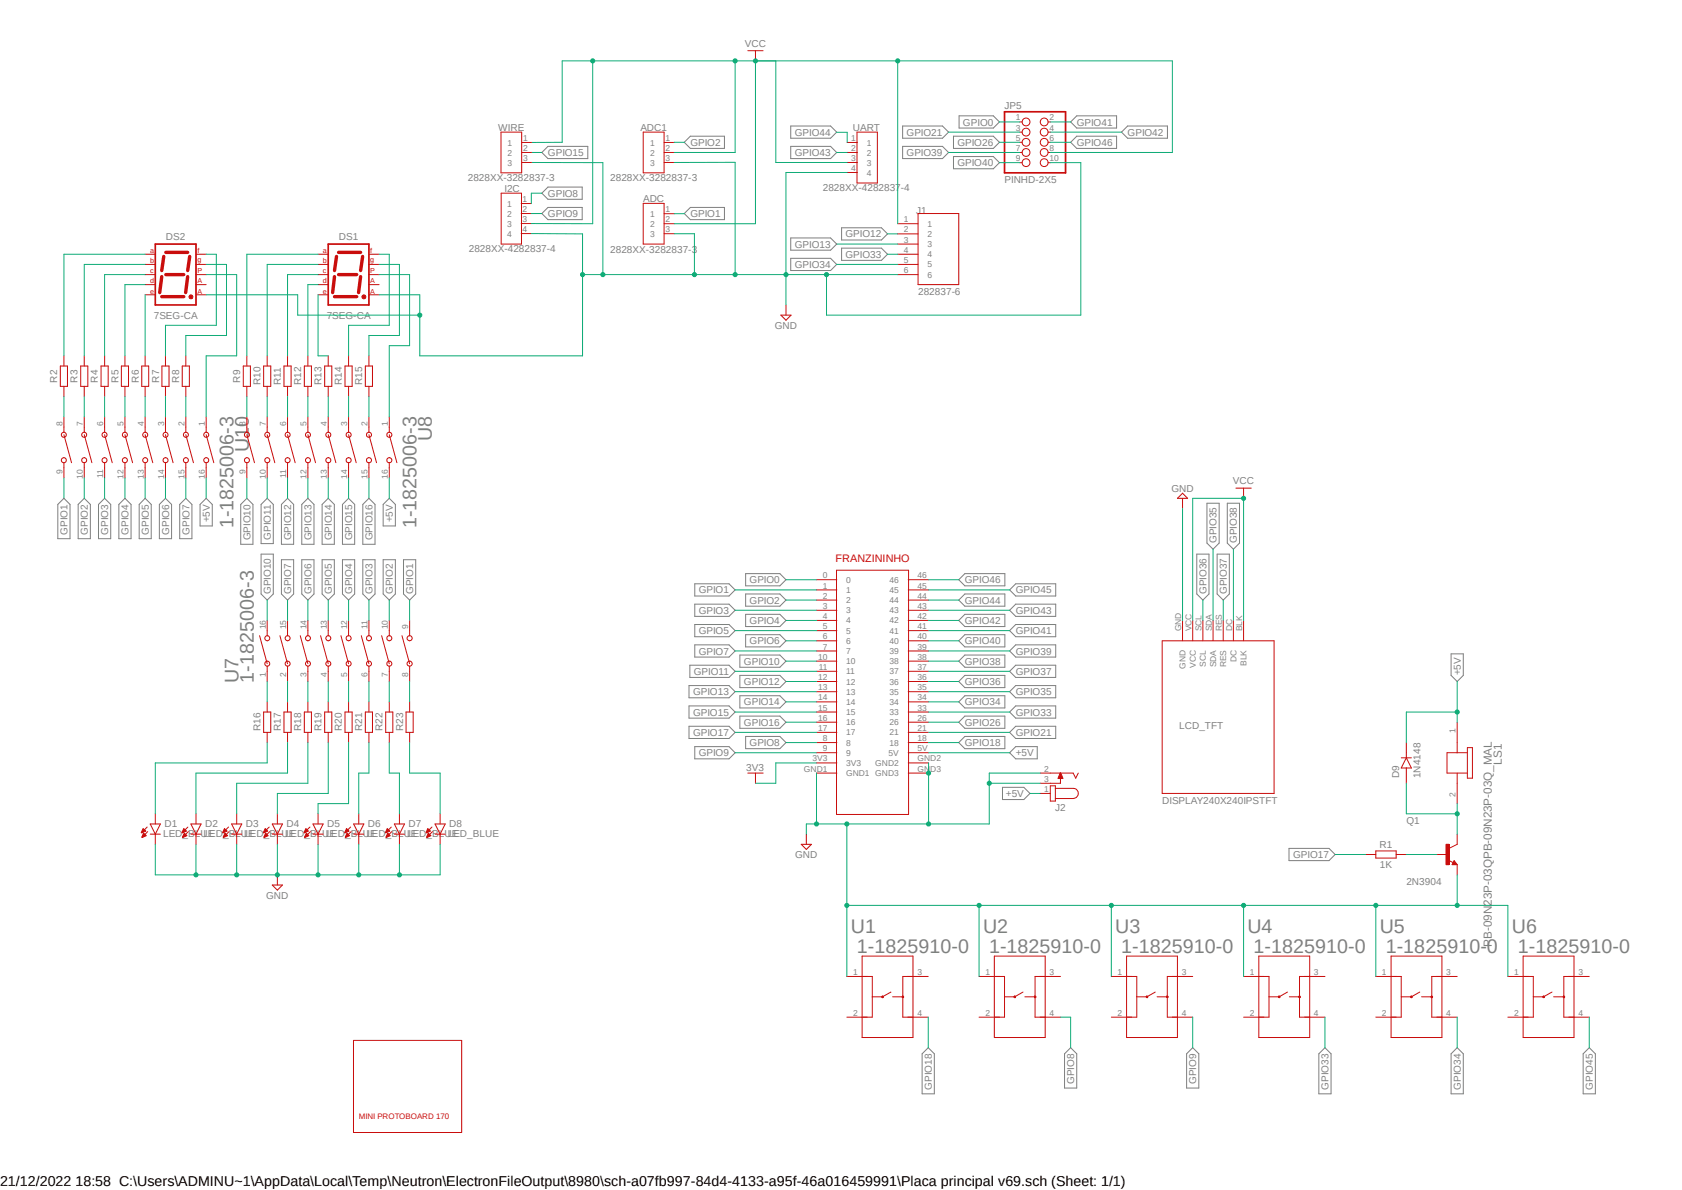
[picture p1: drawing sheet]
<svg xmlns="http://www.w3.org/2000/svg" width="420mm" height="297mm" viewBox="0 0 420 297" stroke-linecap="round" stroke-linejoin="round" font-family="sans-serif">
<path d="M11.7 9.2l396.7 273.6M408.4 9.2l-396.7 273.6" fill="none" stroke="#fff" stroke-width=".25"/>
<g fill="none" stroke="#808080" stroke-width=".25">
<path d="M135.3 38.1l1.5-1.6h10v3.1h-10zM170.9 35.5l1.5-1.5h8.5v3h-8.5zM197.4 31.5h10l1.5 1.5-1.5 1.5h-10zM197.4 36.5h10l1.5 1.6-1.5 1.5h-10zM225.4 31.5h9.9l1.6 1.5-1.6 1.5h-9.9zM225.4 36.5h9.9l1.6 1.6-1.6 1.5h-9.9zM238.1 34h9.9l1.6 1.5-1.6 1.5h-9.9zM238.1 39.1h9.9l1.6 1.5-1.6 1.5h-9.9zM239.5 28.9h8.5l1.6 1.5-1.6 1.6h-8.5zM268.9 34h9.9v3h-9.9l-1.6-1.5zM268.9 28.9h9.9v3.1h-9.9l-1.6-1.6zM280 33l1.6-1.5h9.9v3h-9.9z"/>
<path d="M135.3 48.2l1.5-1.5h8.6v3h-8.6zM136.8 51.8h8.6v3h-8.6l-1.5-1.5zM170.9 53.3l1.5-1.5h8.5v3h-8.5zM197.4 59.4h10l1.5 1.5-1.5 1.5h-10zM210.1 56.9h10l1.5 1.5-1.5 1.5h-10zM197.4 64.5h10l1.5 1.5-1.5 1.5h-10zM210.1 61.9h10l1.5 1.6-1.5 1.5h-10zM16 124.4l1.5 1.5v8.6h-3.1v-8.6zM21 124.4l1.6 1.5v8.6h-3.1v-8.6zM26.1 124.4l1.5 1.5v8.6h-3v-8.6zM31.2 124.4l1.5 1.5v8.6h-3v-8.6zM36.2 124.4l1.6 1.5v8.6h-3v-8.6z"/>
<path d="M41.3 124.4l1.5 1.5v8.6h-3v-8.6zM46.4 124.4l1.5 1.5v8.6h-3v-8.6zM51.5 124.4l1.5 1.5v5.4h-3v-5.4zM60.1 125.9l1.5-1.5 1.6 1.5v9.9h-3.1zM65.2 138.3h3v10l-1.5 1.5-1.5-1.5zM66.7 124.4l1.5 1.5v9.8h-3v-9.8zM70.3 139.7h3v8.6l-1.5 1.5-1.5-1.5zM71.8 124.4l1.5 1.5v9.9h-3v-9.9zM75.4 139.7h3v8.6l-1.5 1.5-1.5-1.5zM75.4 125.9l1.5-1.5 1.5 1.5v9.9h-3zM80.4 139.7h3.1v8.6l-1.5 1.5-1.6-1.5zM82 124.4l1.5 1.5v9.9h-3.1v-9.9z"/>
<path d="M85.5 139.7h3.1v8.6l-1.6 1.5-1.5-1.5zM87 124.4l1.6 1.5v9.9h-3.1v-9.9zM90.6 125.9l1.5-1.5 1.5 1.5v9.9h-3zM90.6 139.7h3v8.6l-1.5 1.5-1.5-1.5zM95.7 139.7h3v8.6l-1.5 1.5-1.5-1.5zM97.2 124.4l1.5 1.5v5.4h-3v-5.4zM100.8 139.7h3v8.6l-1.5 1.5-1.5-1.5zM298.8 138.3h3.1v10l-1.5 1.5-1.6-1.5zM301.4 125.6h3v10l-1.5 1.5-1.5-1.5zM303.9 138.3h3.1v10l-1.6 1.5-1.5-1.5zM306.5 125.6h3v10l-1.5 1.5-1.5-1.5zM173.5 155.9h8.5l1.6 1.5-1.6 1.5h-8.5z"/>
<path d="M173.5 145.7h8.5l1.6 1.5-1.6 1.6h-8.5zM173.5 150.8h8.5l1.6 1.5-1.6 1.5h-8.5zM186.2 158.4h8.5l1.6 1.5-1.6 1.6h-8.5zM186.2 148.3h8.5l1.6 1.5-1.6 1.5h-8.5zM186.2 143.2h8.5l1.6 1.5-1.6 1.5h-8.5zM186.2 153.3h8.5l1.6 1.6-1.6 1.5h-8.5zM239.4 144.7l1.5-1.5h10v3h-10zM239.4 149.8l1.5-1.5h10v3h-10zM239.4 154.9l1.5-1.6h10v3.1h-10zM239.4 159.9l1.5-1.5h10v3.1h-10zM252.1 157.4l1.5-1.5h10v3h-10zM252.1 147.2l1.5-1.5h10v3.1h-10z"/>
<path d="M252.1 152.3l1.5-1.5h10v3h-10zM172 171.1h10l1.6 1.5-1.6 1.6h-10zM172 176.2h10l1.6 1.5-1.6 1.5h-10zM172.3 166h9.7l1.6 1.6-1.6 1.5h-9.7zM173.5 161h8.5l1.6 1.5-1.6 1.5h-8.5zM184.7 168.6h10l1.6 1.5-1.6 1.5h-10zM184.7 163.5h10l1.6 1.5-1.6 1.5h-10zM184.7 173.7h10l1.6 1.5-1.6 1.5h-10zM184.7 178.7h10l1.6 1.6-1.6 1.5h-10zM239.4 170.1l1.5-1.5h10v3h-10zM239.4 165l1.5-1.5h10v3h-10zM239.4 175.2l1.5-1.5h10v3h-10z"/>
<path d="M240.9 178.7h10v3.1h-10l-1.5-1.5zM252.1 172.6l1.5-1.5h10v3.1h-10zM252.1 162.5l1.5-1.5h10v3h-10zM252.1 177.7l1.5-1.5h10v3h-10zM253.6 166h10v3.1h-10l-1.5-1.5zM362.3 163.2h3.1v5.4l-1.5 1.5-1.6-1.5zM172 181.3h10l1.6 1.5-1.6 1.5h-10zM173.5 186.4h8.5l1.6 1.5-1.6 1.5h-8.5zM186.2 183.8h8.5l1.6 1.5-1.6 1.6h-8.5zM239.4 185.3l1.5-1.5h10v3.1h-10zM250.3 196.5h5.4l1.5 1.5-1.5 1.6h-5.4zM252.1 187.9l1.5-1.5h5.4v3h-5.4z"/>
<path d="M253.6 181.3h10v3h-10l-1.5-1.5zM321.9 211.8h10l1.5 1.5-1.5 1.5h-10zM231.8 261.5l1.5 1.5v10h-3v-10zM267.3 261.5l1.6 1.5v8.6h-3.1v-8.6zM296.3 263l1.5-1.5 1.5 1.5v8.6h-3zM329.3 263l1.5-1.5 1.6 1.5v10h-3.1zM363.9 261.5l1.5 1.5v10h-3.1v-10zM396.8 261.5l1.6 1.5v10h-3.1v-10z"/>
</g>
<path d="M82 60.9h10.1v15.2h-10.1z" fill="none" stroke="#c90d0c" stroke-width=".42"/>
<path d="M83.5 74h5.6M83.5 69l-.4 4M84 64l-.5 3.5M84.5 63h5.5M84.5 68.5h4.6M90 69l-.5 4M90.6 64l-.6 3.5" fill="none" stroke="#c90d0c" stroke-width=".85"/>
<path d="M90.5 73.7l.3-.1 .4 .1 .2 .4-.2 .4-.4 .1-.3-.1-.2-.4z" fill-rule="evenodd" fill="#c90d0c"/>
<path d="M79.4 68.5h2.6M79.4 66h2.6M79.4 63.5h2.6M79.4 71h2.6M79.4 73.6h2.6M90.5 73.7l.3-.1 .4 .1 .2 .4-.2 .4-.4 .1-.3-.1-.2-.4zM92.1 68.5h2.6M92.1 66h2.6M92.1 63.5h2.6M92.1 71h2.6M92.1 73.6h2.6" fill="none" stroke="#c90d0c" stroke-width=".25"/>
<path d="M38.8 60.9h10.1v15.2h-10.1z" fill="none" stroke="#c90d0c" stroke-width=".42"/>
<path d="M40.4 74h5.5M40.4 69l-.5 4M40.9 64l-.5 3.5M41.4 63h5.5M41.4 68.5h4.5M46.9 69l-.5 4M47.4 64l-.5 3.5" fill="none" stroke="#c90d0c" stroke-width=".85"/>
<path d="M47.3 73.7l.4-.1 .3 .1 .2 .4-.2 .4-.3 .1-.4-.1-.1-.4z" fill-rule="evenodd" fill="#c90d0c"/>
<g fill="none" stroke="#c90d0c" stroke-width=".25">
<path d="M125.1 33h5.2v10.1h-5.2zM130.3 35.6h2.5M130.3 38.1h2.5M211.5 35.6h2.6M211.5 38.1h2.6M214 33h5.1v12.7h-5.1zM125.1 48.2h5.1v12.7h-5.1zM130.1 50.8h2.6M130.1 53.3h2.6M130.1 55.8h2.6M130.1 58.3h2.6M130.3 40.6h2.5"/>
<path d="M160.6 50.8h5.2v10.1h-5.2zM165.8 53.3h2.6M165.8 55.8h2.6M165.8 58.3h2.6M211.5 40.6h2.6M211.5 43.1h2.6M36.2 68.5h2.6M36.2 66h2.6M36.2 63.5h2.6M36.2 71h2.6M36.2 73.6h2.6M47.3 73.7l.4-.1 .3 .1 .2 .4-.2 .4-.3 .1-.4-.1-.1-.4z"/>
<path d="M48.9 68.5h2.6M48.9 66h2.6M48.9 63.5h2.6M48.9 71h2.6M48.9 73.6h2.6M290.2 159.9h27.9v38.1h-27.9zM295.3 154.9v5M297.8 154.9v5M300.4 154.9v5M302.9 154.9v5M305.4 154.9v5M308 154.9v5"/>
<path d="M310.5 154.9v5M36.7 206.4l-1.3 1.4M36.9 207.6l-1.4 1.4M37.5 205.7h2.5l-1.2 2.5zM37.5 208.2h2.5M38.8 203.1v2.6M38.8 208.2v2.5M215.3 238.6h12.7v20.4h-12.7zM248.3 238.6h12.7v20.4h-12.7zM281.3 238.6h12.7v20.4h-12.7zM314.3 238.6h12.7v20.4h-12.7zM347.3 238.6h12.7v20.4h-12.7z"/>
<path d="M380.3 238.6h12.7v20.4h-12.7zM211.5 243.7h6.3v10.2h-6.3M220.2 248.8l.3-.1v.2h-.2zM222.5 247.6l-2.2 1.2h-2.5M222.9 248.8h2.5M225.3 248.8l.3-.1v.2h-.3zM231.8 243.7h-6.4v10.2h6.4M244.5 243.7h6.3v10.2h-6.3M255.4 247.6l-2 1.2h-2.6M255.9 248.8h2.5M264.8 243.7h-6.4v10.2h6.4M277.5 243.7h6.3v10.2h-6.3"/>
<path d="M288.5 247.6l-2.1 1.2h-2.6M288.9 248.8h2.6M297.8 243.7h-6.3v10.2h6.3M310.5 243.7h6.4v10.2h-6.4M321.5 247.6l-2.1 1.2h-2.5M321.9 248.8h2.6M330.8 243.7h-6.3v10.2h6.3M343.5 243.7h6.4v10.2h-6.4M352.3 248.8l.2-.1 .1 .2-.2 .1zM354.5 247.6l-2.1 1.2h-2.5M355 248.8h2.5M357.3 248.8l.3-.1v.2l-.1 .1z"/>
<path d="M363.9 243.7h-6.4v10.2h6.4M376.5 243.7h6.4v10.2h-6.4M385.3 248.8l.2-.1 .1 .2-.2 .1zM387.5 247.6l-2.1 1.2h-2.5M387.9 248.8h2.6M390.4 248.8l.2-.1 .1 .2h-.3zM396.8 243.7h-6.3v10.2h6.3"/>
<circle cx="220.4" cy="248.8" r=".21"/>
<circle cx="225.5" cy="248.8" r=".21"/>
<circle cx="253.4" cy="248.8" r=".17"/>
<circle cx="253.4" cy="248.8" r=".22"/>
<circle cx="258.5" cy="248.8" r=".17"/>
<circle cx="258.5" cy="248.8" r=".22"/>
<circle cx="286.4" cy="248.8" r=".2"/>
<circle cx="286.4" cy="248.8" r=".17"/>
<circle cx="291.5" cy="248.8" r=".2"/>
<circle cx="291.5" cy="248.8" r=".17"/>
<circle cx="319.4" cy="248.8" r=".2"/>
<circle cx="319.4" cy="248.8" r=".17"/>
<circle cx="324.5" cy="248.8" r=".2"/>
<circle cx="324.5" cy="248.8" r=".17"/>
<circle cx="352.4" cy="248.8" r=".2"/>
<circle cx="357.5" cy="248.8" r=".2"/>
<circle cx="385.4" cy="248.8" r=".21"/>
<circle cx="390.5" cy="248.8" r=".21"/>
</g>
<path d="M35.7 206.8l.7 .6-1.1 .5z" fill-rule="evenodd" fill="#c90d0c"/>
<path d="M35.7 206.8l.7 .6-1.1 .5z" fill="none" stroke="#c90d0c" stroke-width=".25"/>
<path d="M35.9 207.9l.6 .7-1 .4z" fill-rule="evenodd" fill="#c90d0c"/>
<path d="M35.9 207.9l.6 .7-1 .4zM46.9 206.4l-1.4 1.4M47 207.6l-1.4 1.4M47.7 205.7h2.5l-1.3 2.5zM47.7 208.2h2.5M48.9 203.1v2.6M48.9 208.2v2.5" fill="none" stroke="#c90d0c" stroke-width=".25"/>
<path d="M45.9 206.8l.7 .6-1.1 .5z" fill-rule="evenodd" fill="#c90d0c"/>
<path d="M45.9 206.8l.7 .6-1.1 .5z" fill="none" stroke="#c90d0c" stroke-width=".25"/>
<path d="M46 207.9l.7 .7-1.1 .4z" fill-rule="evenodd" fill="#c90d0c"/>
<path d="M46 207.9l.7 .7-1.1 .4zM57.1 206.4l-1.4 1.4M57.2 207.6l-1.4 1.4M57.8 205.7h2.6l-1.3 2.5zM57.8 208.2h2.6M59.1 203.1v2.6M59.1 208.2v2.5" fill="none" stroke="#c90d0c" stroke-width=".25"/>
<path d="M56 206.8l.7 .6-1 .5z" fill-rule="evenodd" fill="#c90d0c"/>
<path d="M56 206.8l.7 .6-1 .5z" fill="none" stroke="#c90d0c" stroke-width=".25"/>
<path d="M56.2 207.9l.7 .7-1.1 .4z" fill-rule="evenodd" fill="#c90d0c"/>
<path d="M56.2 207.9l.7 .7-1.1 .4zM67.2 206.4l-1.4 1.4M67.4 207.6l-1.4 1.4M68 205.7h2.5l-1.2 2.5zM68 208.2h2.5M69.3 203.1v2.6M69.3 208.2v2.5" fill="none" stroke="#c90d0c" stroke-width=".25"/>
<path d="M66.2 206.8l.6 .6-1 .5z" fill-rule="evenodd" fill="#c90d0c"/>
<path d="M66.2 206.8l.6 .6-1 .5z" fill="none" stroke="#c90d0c" stroke-width=".25"/>
<path d="M66.3 207.9l.7 .7-1 .4z" fill-rule="evenodd" fill="#c90d0c"/>
<path d="M66.3 207.9l.7 .7-1 .4zM77.4 206.4l-1.4 1.4M77.5 207.6l-1.4 1.4M78.1 205.7h2.6l-1.3 2.5zM78.1 208.2h2.6M79.4 203.1v2.6M79.4 208.2v2.5" fill="none" stroke="#c90d0c" stroke-width=".25"/>
<path d="M76.4 206.8l.6 .6-1 .5z" fill-rule="evenodd" fill="#c90d0c"/>
<path d="M76.4 206.8l.6 .6-1 .5z" fill="none" stroke="#c90d0c" stroke-width=".25"/>
<path d="M76.5 207.9l.6 .7-1 .4z" fill-rule="evenodd" fill="#c90d0c"/>
<path d="M76.5 207.9l.6 .7-1 .4zM87.5 206.4l-1.4 1.4M87.7 207.6l-1.4 1.4M88.3 205.7h2.5l-1.2 2.5zM88.3 208.2h2.5M89.6 203.1v2.6M89.6 208.2v2.5" fill="none" stroke="#c90d0c" stroke-width=".25"/>
<path d="M86.5 206.8l.7 .6-1.1 .5z" fill-rule="evenodd" fill="#c90d0c"/>
<path d="M86.5 206.8l.7 .6-1.1 .5z" fill="none" stroke="#c90d0c" stroke-width=".25"/>
<path d="M86.7 207.9l.6 .7-1 .4z" fill-rule="evenodd" fill="#c90d0c"/>
<path d="M86.7 207.9l.6 .7-1 .4zM97.7 206.4l-1.4 1.4M97.8 207.6l-1.4 1.4M98.5 205.7h2.5l-1.3 2.5zM98.5 208.2h2.5M99.7 203.1v2.6M99.7 208.2v2.5" fill="none" stroke="#c90d0c" stroke-width=".25"/>
<path d="M96.7 206.8l.6 .6-1 .5z" fill-rule="evenodd" fill="#c90d0c"/>
<path d="M96.7 206.8l.6 .6-1 .5z" fill="none" stroke="#c90d0c" stroke-width=".25"/>
<path d="M96.8 207.9l.7 .7-1.1 .4z" fill-rule="evenodd" fill="#c90d0c"/>
<path d="M96.8 207.9l.7 .7-1.1 .4zM107.9 206.4l-1.4 1.4M108 207.6l-1.4 1.4M108.6 205.7h2.6l-1.3 2.5zM108.6 208.2h2.6M109.9 203.1v2.6M109.9 208.2v2.5" fill="none" stroke="#c90d0c" stroke-width=".25"/>
<path d="M106.8 206.8l.7 .6-1 .5z" fill-rule="evenodd" fill="#c90d0c"/>
<path d="M106.8 206.8l.7 .6-1 .5z" fill="none" stroke="#c90d0c" stroke-width=".25"/>
<path d="M106.9 207.9l.7 .7-1 .4z" fill-rule="evenodd" fill="#c90d0c"/>
<g fill="none" stroke="#c90d0c" stroke-width=".25">
<path d="M186.7 12.7h3.8M188.6 12.7v2.5M160.6 33h5.2v10.1h-5.2zM165.8 38.1h2.6M165.8 35.6h2.6M254.6 30.4h.6M254.6 33h.6M254.6 35.5h.6M254.6 38.1h.6M261.7 30.4h.6M261.7 33h.6M261.7 35.5h.6"/>
<path d="M261.7 38.1h.6M165.8 40.6h2.6M224.2 55.8h5M224.2 58.4h5M229.2 53.3h10.2v17.7h-10.2zM254.6 40.6h.6M261.7 40.6h.6M195 78.7h2.5l-1.2 1.2zM196.3 76.1v2.6M224.2 60.9h5M224.2 63.5h5M224.2 66h5"/>
<path d="M224.2 68.5h5M16 104.1v3.8M16 115.5v3.8M16 108.5l1.9 7M21 104.1v3.8M21 115.5v3.8M21 108.5l1.9 7M26.1 104.1v3.8M26.1 115.5v3.8M26.1 108.5l1.9 7M31.2 104.1v3.8M31.2 115.5v3.8"/>
<path d="M31.2 108.5l1.9 7M36.2 104.1v3.8M36.2 115.5v3.8M36.2 108.5l1.9 7M41.3 104.1v3.8M41.3 115.5v3.8M41.3 108.5l1.9 7M46.4 104.1v3.8M46.4 115.5v3.8M46.4 108.5l1.9 7M51.5 104.1v3.8M51.5 115.5v3.8"/>
<path d="M51.5 108.5l1.9 7M61.6 104.1v3.8M61.6 115.5v3.8M61.6 108.5l1.9 7M66.7 104.1v3.8M66.7 115.5v3.8M66.7 108.5l1.9 7M71.8 104.1v3.8M71.8 115.5v3.8M71.8 108.5l1.9 7M76.9 104.1v3.8M76.9 115.5v3.8"/>
<path d="M76.9 108.5l1.9 7M82 104.1v3.8M82 115.5v3.8M82 108.5l1.9 7M87 104.1v3.8M87 115.5v3.8M87 108.5l1.9 7M92.1 104.1v3.8M92.1 115.5v3.8M92.1 108.5l1.9 7M97.2 104.1v3.8M97.2 115.5v3.8"/>
<path d="M97.2 108.5l1.9 7M294 124.4l1.3-1.3 1.2 1.3zM295.3 124.4v2.5M308.6 121.8h3.8M310.5 121.8v2.6M64.8 158.7l1.9 7M66.7 154.9v3.8M69.9 158.7l1.9 7M71.8 154.9v3.8M75 158.7l1.9 7M76.9 154.9v3.8M80.1 158.7l1.9 7"/>
<path d="M82 154.9v3.8M85.1 158.7l1.9 7M87 154.9v3.8M90.2 158.7l1.9 7M92.1 154.9v3.8M95.3 158.7l1.9 7M97.2 154.9v3.8M100.4 158.7l1.9 7M102.3 154.9v3.8M203.9 144.7h5.1M203.9 147.2h5.1M203.9 149.8h5.1"/>
<path d="M203.9 152.3h5.1M203.9 154.9h5.1M203.9 157.4h5.1M203.9 159.9h5.1M208.9 142.3h18v61h-18zM226.8 144.7h5.1M226.8 147.2h5.1M226.8 149.8h5.1M226.8 152.3h5.1M226.8 154.9h5.1M226.8 157.4h5.1M226.8 159.9h5.1"/>
<path d="M66.7 166.3v3.8M71.8 166.3v3.8M76.9 166.3v3.8M82 166.3v3.8M87 166.3v3.8M92.1 166.3v3.8M97.2 166.3v3.8M102.3 166.3v3.8M203.9 162.5h5.1M203.9 165h5.1M203.9 167.6h5.1M203.9 170.1h5.1"/>
<path d="M203.9 172.6h5.1M203.9 175.2h5.1M203.9 177.7h5.1M226.8 162.5h5.1M226.8 165h5.1M226.8 167.6h5.1M226.8 170.1h5.1M226.8 172.6h5.1M226.8 175.2h5.1M226.8 177.7h5.1M186.7 193h3.8M188.6 193v2.5"/>
<path d="M203.9 180.3h5.1M203.9 182.8h5.1M203.9 185.3h5.1M203.9 187.9h5.1M203.9 190.4h5.1M203.9 193h5.1M226.8 180.3h5.1M226.8 182.8h5.1M226.8 185.3h5.1M226.8 187.9h5.1M226.8 190.4h5.1M226.8 193h5.1"/>
<path d="M363.9 180.3v7.6M363.9 193v7.6M366.4 187.9h-5.1v5.1h5.1M366.4 186.6h1.3v7.6h-1.3zM69.3 218.4v2.5M106.9 207.9l.7 .7-1 .4zM200.1 210.7h2.5l-1.3 1.3zM201.3 208.2v2.5M361.6 214.7l1.2 .6M363.1 214.8l.8 1h-1.3zM363.1 215.3l.1 .3h-.4l.3-.5 .5 .6h-.8M363.9 210.7l-2.1 1.1"/>
<path d="M68 220.9h2.5l-1.2 1.3zM88.3 259.7h27v23h-27z"/>
<circle cx="256.2" cy="38.1" r=".98"/>
<circle cx="256.2" cy="30.4" r=".98"/>
<circle cx="256.2" cy="33" r=".98"/>
<circle cx="256.2" cy="35.5" r=".98"/>
<circle cx="260.7" cy="30.4" r=".98"/>
<circle cx="260.7" cy="33" r=".98"/>
<circle cx="260.7" cy="35.5" r=".98"/>
<circle cx="260.7" cy="38.1" r=".98"/>
<circle cx="256.2" cy="40.6" r=".98"/>
<circle cx="260.7" cy="40.6" r=".98"/>
<circle cx="15.9" cy="114.9" r=".63"/>
<circle cx="15.9" cy="108.5" r=".64"/>
<circle cx="21" cy="114.9" r=".63"/>
<circle cx="21" cy="108.5" r=".64"/>
<circle cx="26.1" cy="114.9" r=".63"/>
<circle cx="26.1" cy="108.5" r=".64"/>
<circle cx="31.2" cy="114.9" r=".63"/>
<circle cx="31.2" cy="108.5" r=".64"/>
<circle cx="36.3" cy="114.9" r=".63"/>
<circle cx="36.3" cy="108.5" r=".64"/>
<circle cx="41.3" cy="114.9" r=".63"/>
<circle cx="41.3" cy="108.5" r=".64"/>
<circle cx="46.4" cy="114.9" r=".63"/>
<circle cx="46.4" cy="108.5" r=".64"/>
<circle cx="51.5" cy="114.9" r=".63"/>
<circle cx="51.5" cy="108.5" r=".64"/>
<circle cx="61.7" cy="114.9" r=".63"/>
<circle cx="61.7" cy="108.5" r=".64"/>
<circle cx="66.7" cy="114.9" r=".63"/>
<circle cx="66.7" cy="108.5" r=".64"/>
<circle cx="71.8" cy="114.9" r=".63"/>
<circle cx="71.8" cy="108.5" r=".64"/>
<circle cx="76.9" cy="114.9" r=".63"/>
<circle cx="76.9" cy="108.5" r=".64"/>
<circle cx="82" cy="114.9" r=".63"/>
<circle cx="82" cy="108.5" r=".64"/>
<circle cx="87" cy="114.8" r=".64"/>
<circle cx="87.1" cy="108.5" r=".64"/>
<circle cx="92.1" cy="114.8" r=".64"/>
<circle cx="92.1" cy="108.5" r=".64"/>
<circle cx="97.2" cy="114.8" r=".64"/>
<circle cx="97.2" cy="108.5" r=".64"/>
<circle cx="66.7" cy="159.3" r=".63"/>
<circle cx="71.8" cy="159.3" r=".63"/>
<circle cx="76.9" cy="159.3" r=".63"/>
<circle cx="82" cy="159.3" r=".63"/>
<circle cx="87.1" cy="159.3" r=".63"/>
<circle cx="92.1" cy="159.3" r=".63"/>
<circle cx="97.2" cy="159.3" r=".63"/>
<circle cx="102.3" cy="159.3" r=".64"/>
<circle cx="66.7" cy="165.7" r=".63"/>
<circle cx="71.8" cy="165.7" r=".63"/>
<circle cx="76.9" cy="165.7" r=".63"/>
<circle cx="82" cy="165.7" r=".63"/>
<circle cx="87" cy="165.6" r=".64"/>
<circle cx="92.1" cy="165.6" r=".64"/>
<circle cx="97.2" cy="165.6" r=".64"/>
<circle cx="102.3" cy="165.6" r=".64"/>
</g>
<path d="M250.8 27.9h15.3v15.2h-15.3z" fill="none" stroke="#c90d0c" stroke-width=".42"/>
<path d="M361.1 210.7h.7v5.1h-.7z" fill-rule="evenodd" fill="#c90d0c"/>
<g fill="none" stroke="#c90d0c" stroke-width=".25">
<path d="M15.1 91.4h1.7v5h-1.7zM16 88.8v2.6M16 96.4v2.6M20.2 91.4h1.7v5h-1.7zM21 88.8v2.6M21 96.4v2.6M25.2 91.4h1.8v5h-1.8zM26.1 88.8v2.6M26.1 96.4v2.6M30.3 91.4h1.8v5h-1.8zM31.2 88.8v2.6M31.2 96.4v2.6"/>
<path d="M35.4 91.4h1.7v5h-1.7zM36.2 88.8v2.6M36.2 96.4v2.6M40.4 91.4h1.8v5h-1.8zM41.3 88.8v2.6M41.3 96.4v2.6M45.5 91.4h1.8v5h-1.8zM46.4 88.8v2.6M46.4 96.4v2.6M60.7 91.4h1.8v5h-1.8zM61.6 88.8v2.6M61.6 96.4v2.6"/>
<path d="M65.8 91.4h1.8v5h-1.8zM66.7 88.8v2.6M66.7 96.4v2.6M70.9 91.4h1.8v5h-1.8zM71.8 88.8v2.6M71.8 96.4v2.6M76 91.4h1.8v5h-1.8zM76.9 88.8v2.6M76.9 96.4v2.6M81.1 91.4h1.7v5h-1.7zM82 88.8v2.6M82 96.4v2.6"/>
<path d="M86.1 91.4h1.8v5h-1.8zM87 88.8v2.6M87 96.4v2.6M91.2 91.4h1.8v5h-1.8zM92.1 88.8v2.6M92.1 96.4v2.6M65.8 177.7h1.8v5.1h-1.8zM66.7 175.2v2.5M70.9 177.7h1.8v5.1h-1.8zM71.8 175.2v2.5M76 177.7h1.8v5.1h-1.8zM76.9 175.2v2.5"/>
<path d="M81.1 177.7h1.7v5.1h-1.7zM82 175.2v2.5M86.1 177.7h1.8v5.1h-1.8zM87 175.2v2.5M91.2 177.7h1.8v5.1h-1.8zM92.1 175.2v2.5M96.3 177.7h1.8v5.1h-1.8zM97.2 175.2v2.5M101.4 177.7h1.8v5.1h-1.8zM102.3 175.2v2.5M66.7 182.8v2.5M71.8 182.8v2.5"/>
<path d="M76.9 182.8v2.5M82 182.8v2.5M87 182.8v2.5M92.1 182.8v2.5M97.2 182.8v2.5M102.3 182.8v2.5M259.7 198h2.6M259.7 193h8.3l.6 1.2 .6-1.2M262.3 196.1h1.2v3.8h-1.2zM263.5 196.8h4.5a1.27 1.27 0 0 1 1.2 1.2 1.27 1.27 0 0 1-1.2 1.3h-4.5M264.8 193v2.5h-5.1M349.9 189.1h2.5"/>
<path d="M351.2 189.1l1.2 2.6h-2.5zM351.2 185.3v3.8M351.2 191.7v3.8M341 213.3h2.5M343.5 212.4h5.1v1.8h-5.1zM348.6 213.3h2.6M358.8 213.3h2.5M361.1 210.7h.7v5.1h-.7zM363.9 208.2v2.5M363.9 215.8v2.6"/>
</g>
<path d="M264.8 192.9l.6 1.4h-1.2z" fill-rule="evenodd" fill="#c90d0c"/>
<path d="M264.8 192.9l.6 1.4h-1.2z" fill="none" stroke="#c90d0c" stroke-width=".25"/>
<path d="M295.3 126.9v28M203.9 193v12.7M231.9 190.4v15.3M247 195.5h12.7M259.7 193h-12.7v12.7h-45.7v2.5M211.5 205.7v38M363.9 218.4v7.6M211.5 226h165v17.7M244.5 226v17.7M277.5 226v17.7M310.5 226v17.7M343.5 226v17.7" fill="none" stroke="#0dab76" stroke-width=".25"/>
<circle cx="231.9" cy="193" r=".51" fill="#0dab76"/>
<circle cx="231.9" cy="193" r=".51" fill="none" stroke="#0dab76" stroke-width=".25"/>
<circle cx="231.9" cy="205.7" r=".51" fill="#0dab76"/>
<circle cx="231.9" cy="205.7" r=".51" fill="none" stroke="#0dab76" stroke-width=".25"/>
<circle cx="211.5" cy="205.7" r=".51" fill="#0dab76"/>
<circle cx="211.5" cy="205.7" r=".51" fill="none" stroke="#0dab76" stroke-width=".25"/>
<circle cx="203.9" cy="205.7" r=".51" fill="#0dab76"/>
<circle cx="203.9" cy="205.7" r=".51" fill="none" stroke="#0dab76" stroke-width=".25"/>
<circle cx="211.5" cy="226" r=".51" fill="#0dab76"/>
<circle cx="211.5" cy="226" r=".51" fill="none" stroke="#0dab76" stroke-width=".25"/>
<circle cx="244.5" cy="226" r=".51" fill="#0dab76"/>
<circle cx="244.5" cy="226" r=".51" fill="none" stroke="#0dab76" stroke-width=".25"/>
<circle cx="277.5" cy="226" r=".51" fill="#0dab76"/>
<circle cx="277.5" cy="226" r=".51" fill="none" stroke="#0dab76" stroke-width=".25"/>
<circle cx="310.5" cy="226" r=".51" fill="#0dab76"/>
<circle cx="310.5" cy="226" r=".51" fill="none" stroke="#0dab76" stroke-width=".25"/>
<circle cx="343.5" cy="226" r=".51" fill="#0dab76"/>
<circle cx="343.5" cy="226" r=".51" fill="none" stroke="#0dab76" stroke-width=".25"/>
<circle cx="363.9" cy="226" r=".51" fill="#0dab76"/>
<circle cx="363.9" cy="226" r=".51" fill="none" stroke="#0dab76" stroke-width=".25"/>
<circle cx="247" cy="195.5" r=".51" fill="#0dab76"/>
<g fill="none" stroke="#0dab76" stroke-width=".25">
<path d="M132.7 58.3l12.8 .1v30.4h-40.7v-15.2h-10.1M132.8 40.6h17.7v27.9M168.4 40.6l15.2-.1v28M168.4 58.3h5v10.2M211.5 43.1h-15.2v33M262.3 40.6h7.6v38.1h-63.5v-10.2M51.5 73.6h22.8v5.1h30.5M145.5 68.5h78.7"/>
<circle cx="247" cy="195.5" r=".51"/>
</g>
<circle cx="196.3" cy="68.5" r=".51" fill="#0dab76"/>
<circle cx="196.3" cy="68.5" r=".51" fill="none" stroke="#0dab76" stroke-width=".25"/>
<circle cx="206.4" cy="68.5" r=".51" fill="#0dab76"/>
<circle cx="206.4" cy="68.5" r=".51" fill="none" stroke="#0dab76" stroke-width=".25"/>
<circle cx="183.6" cy="68.5" r=".51" fill="#0dab76"/>
<circle cx="183.6" cy="68.5" r=".51" fill="none" stroke="#0dab76" stroke-width=".25"/>
<circle cx="173.4" cy="68.5" r=".51" fill="#0dab76"/>
<circle cx="173.4" cy="68.5" r=".51" fill="none" stroke="#0dab76" stroke-width=".25"/>
<circle cx="145.5" cy="68.5" r=".51" fill="#0dab76"/>
<circle cx="145.5" cy="68.5" r=".51" fill="none" stroke="#0dab76" stroke-width=".25"/>
<circle cx="150.5" cy="68.5" r=".51" fill="#0dab76"/>
<circle cx="150.5" cy="68.5" r=".51" fill="none" stroke="#0dab76" stroke-width=".25"/>
<circle cx="104.8" cy="78.7" r=".51" fill="#0dab76"/>
<g fill="none" stroke="#0dab76" stroke-width=".25">
<path d="M38.8 210.7v7.7h30.5M48.9 210.7v7.7"/>
<circle cx="104.8" cy="78.7" r=".51"/>
</g>
<circle cx="48.9" cy="218.4" r=".51" fill="#0dab76"/>
<g fill="none" stroke="#0dab76" stroke-width=".25">
<path d="M59.1 210.7v7.7"/>
<circle cx="48.9" cy="218.4" r=".51"/>
</g>
<circle cx="59.1" cy="218.4" r=".51" fill="#0dab76"/>
<g fill="none" stroke="#0dab76" stroke-width=".25">
<path d="M69.3 210.7v7.7"/>
<circle cx="59.1" cy="218.4" r=".51"/>
</g>
<circle cx="69.3" cy="218.4" r=".51" fill="#0dab76"/>
<g fill="none" stroke="#0dab76" stroke-width=".25">
<path d="M79.4 210.7v7.7M89.6 210.7v7.7h-20.3"/>
<circle cx="69.3" cy="218.4" r=".51"/>
</g>
<circle cx="79.4" cy="218.4" r=".51" fill="#0dab76"/>
<g fill="none" stroke="#0dab76" stroke-width=".25">
<path d="M99.7 210.7v7.7h-10.1"/>
<circle cx="79.4" cy="218.4" r=".51"/>
</g>
<circle cx="89.6" cy="218.4" r=".51" fill="#0dab76"/>
<g fill="none" stroke="#0dab76" stroke-width=".25">
<path d="M109.9 210.7v7.7h-10.2"/>
<circle cx="89.6" cy="218.4" r=".51"/>
</g>
<circle cx="99.7" cy="218.4" r=".51" fill="#0dab76"/>
<g fill="none" stroke="#0dab76" stroke-width=".25">
<path d="M297.8 154.9v-30.5h12.7v30.5"/>
<circle cx="99.7" cy="218.4" r=".51"/>
</g>
<circle cx="310.5" cy="124.4" r=".51" fill="#0dab76"/>
<g fill="none" stroke="#0dab76" stroke-width=".25">
<path d="M148 15.2v40.6h-15.3M183.6 15.2v22.9h-15.2M188.6 15.2v40.6h-20.2M193.7 15.2v25.4h17.8M224.2 15.2v40.6M132.8 35.6l7.6-.1v-20.3h152.3v22.9h-30.4"/>
<circle cx="310.5" cy="124.4" r=".51"/>
</g>
<circle cx="188.6" cy="15.2" r=".51" fill="#0dab76"/>
<circle cx="188.6" cy="15.2" r=".51" fill="none" stroke="#0dab76" stroke-width=".25"/>
<circle cx="224.2" cy="15.2" r=".51" fill="#0dab76"/>
<circle cx="224.2" cy="15.2" r=".51" fill="none" stroke="#0dab76" stroke-width=".25"/>
<circle cx="183.6" cy="15.2" r=".51" fill="#0dab76"/>
<circle cx="183.6" cy="15.2" r=".51" fill="none" stroke="#0dab76" stroke-width=".25"/>
<circle cx="148" cy="15.2" r=".51" fill="#0dab76"/>
<g fill="none" stroke="#0dab76" stroke-width=".25">
<path d="M51.5 119.3v5.1M97.2 119.3v5.1M351.2 177.7h12.7M363.9 170.1v10.2"/>
<circle cx="148" cy="15.2" r=".51"/>
</g>
<circle cx="363.9" cy="177.7" r=".51" fill="#0dab76"/>
<g fill="none" stroke="#0dab76" stroke-width=".25">
<path d="M132.8 38.1h2.5M170.9 35.5l-2.5 .1M208.9 38.1h2.6M208.9 33h2.6v2.6M236.9 38.1h17.7M236.9 33h17.7M249.6 35.5h5M249.6 30.4h5M262.3 35.5h5M262.3 30.4h5M262.3 33h17.7M132.7 53.3h2.6"/>
<path d="M135.3 48.2h-2.6v2.6M168.4 53.3h2.5M221.6 58.4h2.6M249.6 40.6h5M36.2 63.5h-20.2v25.3M36.2 66h-15.2v22.8M36.2 68.5h-10.1v20.3M36.2 71h-5v17.8M51.5 63.5h2.5v17.7h-12.7v7.6M51.5 66h5.1v17.7h-10.2v5.1M51.5 68.5h7.6v20.3h-7.6v15.3M79.4 68.5h-7.6v20.3"/>
<path d="M79.4 71h-2.5v17.8M79.4 63.5h-17.8v25.3M79.4 66h-12.7v22.8M79.4 73.6v15.2h2.6M94.7 63.5h2.5v17.7h-10.2v7.6M94.7 66h5v17.7h-7.6v5.1M94.7 68.5h7.6v17.8h-5.1v17.8M208.9 60.9h15.3M208.9 66h15.3M221.6 63.5h2.6M16 119.3v5.1M21 119.3v5.1"/>
<path d="M26.1 119.3v5.1M31.2 119.3v5.1M36.2 119.3v5.1M41.3 119.3v5.1M46.4 119.3v5.1M61.6 119.3v5.1M66.7 119.3v5.1M71.8 119.3v5.1M76.9 119.3v5.1M82 119.3v5.1M87 119.3v5.1M92.1 119.3v5.1"/>
<path d="M302.9 137.1v17.8M308 137.1v17.8M66.7 149.8v5.1M71.8 149.8v5.1M76.9 149.8v5.1M82 149.8v5.1M87 149.8v5.1M92.1 149.8v5.1M97.2 149.8v5.1M102.3 149.8v5.1M183.6 147.2h20.3M183.6 152.3h20.3"/>
<path d="M183.6 157.4h20.3M196.3 149.8h7.6M196.3 154.9h7.6M196.3 159.9h7.6M196.3 144.7h7.6M231.9 147.2h20.2M231.9 149.8h7.5M231.9 152.3h20.2M231.9 154.9h7.5M231.9 157.4h20.2M231.9 159.9h7.5M231.9 144.7h7.5"/>
<path d="M300.4 149.8v5.1M305.4 149.8v5.1M183.6 172.6h20.3M183.6 162.5h20.3M183.6 167.6h20.3M183.6 177.7h20.3M196.3 170.1h7.6M196.3 165h7.6M196.3 175.2h7.6M231.9 170.1h7.5M231.9 172.6h20.2M231.9 162.5h20.2"/>
<path d="M231.9 165h7.5M231.9 167.6h20.2M231.9 175.2h7.5M231.9 177.7h20.2M351.2 177.7v7.6M66.7 185.3v5.1h-27.9v12.7M71.8 185.3v7.7h-22.9v10.1M76.9 185.3v10.2h-17.8v7.6M82 185.3v12.7h-12.7v5.1M87 185.3v15.3h-7.6v2.5M92.1 185.3v7.7h-2.5v10.1M97.2 185.3v7.7h2.5v10.1"/>
<path d="M102.3 185.3v7.7h7.6v10.1M183.6 187.9h20.3M183.6 182.8h20.3M196.3 180.3h7.6M196.3 185.3h7.6M203.9 190.4h-10.2v5.1h-5.1M231.9 187.9h20.3M231.9 180.3h7.5M231.9 182.8h20.2M231.9 185.3h7.5M257.2 198h2.5M333.4 213.3h7.6"/>
<path d="M351.2 203.1h12.7M363.9 200.6v7.6M231.8 253.9v7.6M264.8 253.9h2.5v7.6M297.8 253.9v7.6M330.8 253.9v7.6M363.9 253.9v7.6M396.8 253.9v7.6"/>
<circle cx="363.9" cy="177.7" r=".51"/>
</g>
<circle cx="363.9" cy="203.1" r=".51" fill="#0dab76"/>
<g fill="none" stroke="#0dab76" stroke-width=".25">
<path d="M36.2 73.6v15.2M16 99v5.1M21 99v5.1M26.1 99v5.1M31.2 99v5.1M36.2 99v5.1M41.3 99v5.1M46.4 99v5.1M61.6 99v5.1M66.7 99v5.1M71.8 99v5.1M76.9 99v5.1"/>
<path d="M82 99v5.1M87 99v5.1M92.1 99v5.1M66.7 170.1v5.1M71.8 170.1v5.1M76.9 170.1v5.1M82 170.1v5.1M87 170.1v5.1M92.1 170.1v5.1M97.2 170.1v5.1M102.3 170.1v5.1M351.2 195.5v7.6"/>
<path d="M351.2 213.3h7.6"/>
<circle cx="363.9" cy="203.1" r=".51"/>
</g>
<g font-size="4.9" fill="#808080">
<text x="62.1" y="112.9" transform="rotate(-90 62.1 112.9)">U10</text>
<text x="107.8" y="110.1" transform="rotate(-90 107.8 110.1)">U8</text>
<text x="58.3" y="131.9" transform="rotate(-90 58.3 131.9)">1-1825006-3</text>
<text x="104" y="131.9" transform="rotate(-90 104 131.9)">1-1825006-3</text>
<text x="59.6" y="170.4" transform="rotate(-90 59.6 170.4)">U7</text>
<text x="63.4" y="170.4" transform="rotate(-90 63.4 170.4)">1-1825006-3</text>
<text x="212.5" y="232.8">U1</text>
<text x="245.5" y="232.8">U2</text>
<text x="278.5" y="232.8">U3</text>
<text x="311.5" y="232.8">U4</text>
<text x="344.5" y="232.8">U5</text>
<text x="377.5" y="232.8">U6</text>
<text x="214" y="237.8">1-1825910-0</text>
<text x="247" y="237.8">1-1825910-0</text>
<text x="280" y="237.8">1-1825910-0</text>
<text x="313" y="237.8">1-1825910-0</text>
<text x="346" y="237.8">1-1825910-0</text>
<text x="379" y="237.8">1-1825910-0</text>
</g>
<text font-size="3.6" x="0" y="296">21/12/2022 18:58 C:\Users\ADMINU~1\AppData\Local\Temp\Neutron\ElectronFileOutput\8980\sch-a07fb997-84d4-4133-a95f-46a016459991\Placa principal v69.sch (Sheet: 1/1)</text>
<g font-size="2.9" fill="#808080">
<text x="375" y="190.8" transform="rotate(-90 375 190.8)">LS1</text>
<text x="372.5" y="236.3" transform="rotate(-90 372.5 236.3)">PB-09N23P-03QPB-09N23P-03Q_MAL</text>
</g>
<text font-size="2.7" fill="#c90d0c" x="208.7" y="140.3">FRANZININHO</text>
<g font-size="2.5" fill="#808080">
<text x="186" y="11.6">VCC</text>
<text x="250.8" y="27.3">JP5</text>
<text x="124.4" y="32.6">WIRE</text>
<text x="159.9" y="32.6">ADC1</text>
<text x="198.5" y="33.9">GPIO44</text>
<text x="212.9" y="32.7">UART</text>
<text x="226.4" y="33.9">GPIO21</text>
<text x="240.5" y="31.3">GPIO0</text>
<text x="268.9" y="31.3">GPIO41</text>
<text x="281.6" y="33.9">GPIO42</text>
<text x="136.8" y="38.9">GPIO15</text>
<text x="172.4" y="36.4">GPIO2</text>
<text x="198.5" y="38.9">GPIO43</text>
<text x="226.4" y="38.9">GPIO39</text>
<text x="239.1" y="36.4">GPIO26</text>
<text x="239.1" y="41.5">GPIO40</text>
<text x="268.9" y="36.4">GPIO46</text>
<text x="116.8" y="45.3">2828XX-3282837-3</text>
<text x="126" y="47.9">I2C</text>
<text x="152.4" y="45.3">2828XX-3282837-3</text>
<text x="205.4" y="47.7">2828XX-4282837-4</text>
<text x="250.8" y="45.7">PINHD-2X5</text>
<text x="136.8" y="49.1">GPIO8</text>
<text x="160.6" y="50.4">ADC</text>
<text x="228.8" y="53.3">J1</text>
<text x="41.4" y="59.9">DS2</text>
<text x="84.6" y="59.9">DS1</text>
<text x="136.8" y="54.2">GPIO9</text>
<text x="172.4" y="54.2">GPIO1</text>
<text x="211.1" y="59.3">GPIO12</text>
<text x="117.1" y="63">2828XX-4282837-4</text>
<text x="152.4" y="63.1">2828XX-3282837-3</text>
<text x="198.5" y="61.8">GPIO13</text>
<text x="211.1" y="64.3">GPIO33</text>
<text x="198.5" y="66.9">GPIO34</text>
<text x="229.2" y="73.6">282837-6</text>
<text x="38.4" y="79.5">7SEG-CA</text>
<text x="81.6" y="79.5">7SEG-CA</text>
<text x="193.5" y="82.1">GND</text>
<text x="14.3" y="95.5" transform="rotate(-90 14.3 95.5)">R2</text>
<text x="19.4" y="95.5" transform="rotate(-90 19.4 95.5)">R3</text>
<text x="24.5" y="95.5" transform="rotate(-90 24.5 95.5)">R4</text>
<text x="29.5" y="95.5" transform="rotate(-90 29.5 95.5)">R5</text>
<text x="34.6" y="95.5" transform="rotate(-90 34.6 95.5)">R6</text>
<text x="39.7" y="95.5" transform="rotate(-90 39.7 95.5)">R7</text>
<text x="44.7" y="95.5" transform="rotate(-90 44.7 95.5)">R8</text>
<text x="60" y="95.5" transform="rotate(-90 60 95.5)">R9</text>
<text x="65.1" y="96.2" transform="rotate(-90 65.1 96.2)">R10</text>
<text x="70.1" y="96.1" transform="rotate(-90 70.1 96.1)">R11</text>
<text x="75.2" y="96.2" transform="rotate(-90 75.2 96.2)">R12</text>
<text x="80.3" y="96.2" transform="rotate(-90 80.3 96.2)">R13</text>
<text x="85.4" y="96.2" transform="rotate(-90 85.4 96.2)">R14</text>
<text x="90.5" y="96.2" transform="rotate(-90 90.5 96.2)">R15</text>
<text x="292.5" y="122.7">GND</text>
<text x="307.9" y="120.8">VCC</text>
<text x="52.4" y="130.4" transform="rotate(-90 52.4 130.4)">+5V</text>
<text x="98.1" y="130.4" transform="rotate(-90 98.1 130.4)">+5V</text>
<text x="16.8" y="133.5" transform="rotate(-90 16.8 133.5)">GPIO1</text>
<text x="21.9" y="133.5" transform="rotate(-90 21.9 133.5)">GPIO2</text>
<text x="27" y="133.5" transform="rotate(-90 27 133.5)">GPIO3</text>
<text x="32.1" y="133.5" transform="rotate(-90 32.1 133.5)">GPIO4</text>
<text x="37.2" y="133.5" transform="rotate(-90 37.2 133.5)">GPIO5</text>
<text x="42.2" y="133.5" transform="rotate(-90 42.2 133.5)">GPIO6</text>
<text x="47.3" y="133.5" transform="rotate(-90 47.3 133.5)">GPIO7</text>
<text x="62.5" y="134.9" transform="rotate(-90 62.5 134.9)">GPIO10</text>
<text x="67.6" y="134.7" transform="rotate(-90 67.6 134.7)">GPIO11</text>
<text x="72.7" y="134.9" transform="rotate(-90 72.7 134.9)">GPIO12</text>
<text x="77.8" y="134.9" transform="rotate(-90 77.8 134.9)">GPIO13</text>
<text x="82.8" y="134.9" transform="rotate(-90 82.8 134.9)">GPIO14</text>
<text x="87.9" y="134.9" transform="rotate(-90 87.9 134.9)">GPIO15</text>
<text x="93" y="134.9" transform="rotate(-90 93 134.9)">GPIO16</text>
<text x="303.8" y="135.6" transform="rotate(-90 303.8 135.6)">GPIO35</text>
<text x="308.9" y="135.6" transform="rotate(-90 308.9 135.6)">GPIO38</text>
<text x="67.6" y="148.3" transform="rotate(-90 67.6 148.3)">GPIO10</text>
<text x="72.7" y="148.3" transform="rotate(-90 72.7 148.3)">GPIO7</text>
<text x="77.8" y="148.3" transform="rotate(-90 77.8 148.3)">GPIO6</text>
<text x="82.8" y="148.3" transform="rotate(-90 82.8 148.3)">GPIO5</text>
<text x="87.9" y="148.3" transform="rotate(-90 87.9 148.3)">GPIO4</text>
<text x="93" y="148.3" transform="rotate(-90 93 148.3)">GPIO3</text>
<text x="98.1" y="148.3" transform="rotate(-90 98.1 148.3)">GPIO2</text>
<text x="103.2" y="148.3" transform="rotate(-90 103.2 148.3)">GPIO1</text>
<text x="174.5" y="148.1">GPIO1</text>
<text x="187.2" y="145.6">GPIO0</text>
<text x="240.9" y="145.6">GPIO46</text>
<text x="253.6" y="148.1">GPIO45</text>
<text x="301.2" y="148.3" transform="rotate(-90 301.2 148.3)">GPIO36</text>
<text x="306.3" y="148.3" transform="rotate(-90 306.3 148.3)">GPIO37</text>
<text x="174.5" y="153.2">GPIO3</text>
<text x="187.2" y="150.7">GPIO2</text>
<text x="187.2" y="155.7">GPIO4</text>
<text x="240.9" y="150.7">GPIO44</text>
<text x="240.9" y="155.7">GPIO42</text>
<text x="253.6" y="153.2">GPIO43</text>
<text x="174.5" y="158.3">GPIO5</text>
<text x="187.2" y="160.8">GPIO6</text>
<text x="240.9" y="160.8">GPIO40</text>
<text x="253.6" y="158.3">GPIO41</text>
<text x="174.5" y="163.4">GPIO7</text>
<text x="185.8" y="165.9">GPIO10</text>
<text x="240.9" y="165.9">GPIO38</text>
<text x="253.6" y="163.4">GPIO39</text>
<text x="173.1" y="173.5">GPIO13</text>
<text x="173.2" y="168.4">GPIO11</text>
<text x="185.8" y="171">GPIO12</text>
<text x="240.9" y="171">GPIO36</text>
<text x="253.6" y="173.5">GPIO35</text>
<text x="253.6" y="168.4">GPIO37</text>
<text x="364.7" y="168.6" transform="rotate(-90 364.7 168.6)">+5V</text>
<text x="173.1" y="178.6">GPIO15</text>
<text x="185.8" y="176.1">GPIO14</text>
<text x="240.9" y="176.1">GPIO34</text>
<text x="253.6" y="178.6">GPIO33</text>
<text x="65.1" y="182.5" transform="rotate(-90 65.1 182.5)">R16</text>
<text x="70.1" y="182.5" transform="rotate(-90 70.1 182.5)">R17</text>
<text x="75.2" y="182.5" transform="rotate(-90 75.2 182.5)">R18</text>
<text x="80.3" y="182.5" transform="rotate(-90 80.3 182.5)">R19</text>
<text x="85.4" y="182.5" transform="rotate(-90 85.4 182.5)">R20</text>
<text x="90.5" y="182.5" transform="rotate(-90 90.5 182.5)">R21</text>
<text x="95.5" y="182.5" transform="rotate(-90 95.5 182.5)">R22</text>
<text x="100.6" y="182.5" transform="rotate(-90 100.6 182.5)">R23</text>
<text x="173.1" y="183.7">GPIO17</text>
<text x="185.8" y="181.1">GPIO16</text>
<text x="240.9" y="181.1">GPIO26</text>
<text x="253.6" y="183.7">GPIO21</text>
<text x="294.4" y="182">LCD_TFT</text>
<text x="174.5" y="188.8">GPIO9</text>
<text x="187.2" y="186.2">GPIO8</text>
<text x="240.9" y="186.2">GPIO18</text>
<text x="253.6" y="188.8">+5V</text>
<text x="186.3" y="192.4">3V3</text>
<text x="349.4" y="194.2" transform="rotate(-90 349.4 194.2)">D9</text>
<text x="354.7" y="194.2" transform="rotate(-90 354.7 194.2)">1N4148</text>
<text x="251.2" y="198.9">+5V</text>
<text x="263.4" y="202.4">J2</text>
<text x="290.2" y="200.6">DISPLAY240X240IPSTFT</text>
<text x="40.7" y="209">LED_BLUE</text>
<text x="41.1" y="206.4">D1</text>
<text x="50.8" y="209">LED_BLUE</text>
<text x="51.2" y="206.4">D2</text>
<text x="61" y="209">LED_BLUE</text>
<text x="61.4" y="206.4">D3</text>
<text x="71.2" y="209">LED_BLUE</text>
<text x="71.6" y="206.4">D4</text>
<text x="81.3" y="209">LED_BLUE</text>
<text x="81.7" y="206.4">D5</text>
<text x="91.5" y="209">LED_BLUE</text>
<text x="91.9" y="206.4">D6</text>
<text x="101.6" y="209">LED_BLUE</text>
<text x="102" y="206.4">D7</text>
<text x="111.8" y="209">LED_BLUE</text>
<text x="112.2" y="206.4">D8</text>
<text x="351.2" y="205.7">Q1</text>
<text x="198.5" y="214.2">GND</text>
<text x="322.9" y="214.2">GPIO17</text>
<text x="344.5" y="211.6">R1</text>
<text x="344.6" y="216.7">1K</text>
<text x="351.2" y="220.9">2N3904</text>
<text x="66.5" y="224.3">GND</text>
<text x="232.7" y="272" transform="rotate(-90 232.7 272)">GPIO18</text>
<text x="268.2" y="270.6" transform="rotate(-90 268.2 270.6)">GPIO8</text>
<text x="298.7" y="270.6" transform="rotate(-90 298.7 270.6)">GPIO9</text>
<text x="331.7" y="272" transform="rotate(-90 331.7 272)">GPIO33</text>
<text x="364.7" y="272" transform="rotate(-90 364.7 272)">GPIO34</text>
<text x="397.7" y="272" transform="rotate(-90 397.7 272)">GPIO45</text>
</g>
<g font-size="2.1" fill="#808080">
<text x="130.6" y="35.2">1</text>
<text x="166.2" y="35.2">1</text>
<text x="212.6" y="35.2">1</text>
<text x="253.7" y="30.1">1</text>
<text x="253.7" y="32.6">3</text>
<text x="253.7" y="35.1">5</text>
<text x="262" y="30.1">2</text>
<text x="262" y="32.6">4</text>
<text x="262" y="35.1">6</text>
<text x="126.7" y="36.3">1</text>
<text x="126.7" y="38.8">2</text>
<text x="126.7" y="41.3">3</text>
<text x="130.6" y="37.7">2</text>
<text x="130.6" y="40.2">3</text>
<text x="162.3" y="36.3">1</text>
<text x="162.3" y="38.8">2</text>
<text x="162.3" y="41.3">3</text>
<text x="166.2" y="37.7">2</text>
<text x="166.2" y="40.2">3</text>
<text x="212.6" y="37.7">2</text>
<text x="212.6" y="40.2">3</text>
<text x="216.4" y="36.3">1</text>
<text x="216.4" y="38.8">2</text>
<text x="216.4" y="41.3">3</text>
<text x="253.7" y="37.7">7</text>
<text x="253.7" y="40.2">9</text>
<text x="262" y="37.7">8</text>
<text x="262" y="40.2">10</text>
<text x="212.6" y="42.7">4</text>
<text x="216.4" y="43.8">4</text>
<text x="126.6" y="51.6">1</text>
<text x="130.5" y="50.4">1</text>
<text x="130.5" y="52.9">2</text>
<text x="166.2" y="53">1</text>
<text x="126.6" y="54.1">2</text>
<text x="126.6" y="56.6">3</text>
<text x="126.6" y="59.1">4</text>
<text x="130.5" y="55.4">3</text>
<text x="130.5" y="57.9">4</text>
<text x="162.3" y="54.1">1</text>
<text x="162.3" y="56.6">2</text>
<text x="162.3" y="59.1">3</text>
<text x="166.2" y="55.5">2</text>
<text x="166.2" y="58">3</text>
<text x="225.7" y="55.5">1</text>
<text x="225.7" y="58">2</text>
<text x="231.6" y="56.6">1</text>
<text x="231.6" y="59.1">2</text>
<text x="225.7" y="60.5">3</text>
<text x="225.7" y="63.1">4</text>
<text x="225.7" y="65.6">5</text>
<text x="231.6" y="61.7">3</text>
<text x="231.6" y="64.2">4</text>
<text x="225.7" y="68.2">6</text>
<text x="231.6" y="66.8">5</text>
<text x="231.6" y="69.3">6</text>
<text x="15.6" y="106.3" transform="rotate(-90 15.6 106.3)">8</text>
<text x="20.7" y="106.3" transform="rotate(-90 20.7 106.3)">7</text>
<text x="25.7" y="106.3" transform="rotate(-90 25.7 106.3)">6</text>
<text x="30.8" y="106.3" transform="rotate(-90 30.8 106.3)">5</text>
<text x="35.9" y="106.3" transform="rotate(-90 35.9 106.3)">4</text>
<text x="41" y="106.3" transform="rotate(-90 41 106.3)">3</text>
<text x="46.1" y="106.3" transform="rotate(-90 46.1 106.3)">2</text>
<text x="51.1" y="106.3" transform="rotate(-90 51.1 106.3)">1</text>
<text x="61.3" y="106.3" transform="rotate(-90 61.3 106.3)">8</text>
<text x="66.4" y="106.3" transform="rotate(-90 66.4 106.3)">7</text>
<text x="71.5" y="106.3" transform="rotate(-90 71.5 106.3)">6</text>
<text x="76.5" y="106.3" transform="rotate(-90 76.5 106.3)">5</text>
<text x="81.6" y="106.3" transform="rotate(-90 81.6 106.3)">4</text>
<text x="86.7" y="106.3" transform="rotate(-90 86.7 106.3)">3</text>
<text x="91.8" y="106.3" transform="rotate(-90 91.8 106.3)">2</text>
<text x="96.9" y="106.3" transform="rotate(-90 96.9 106.3)">1</text>
<text x="15.6" y="118.3" transform="rotate(-90 15.6 118.3)">9</text>
<text x="20.7" y="119.5" transform="rotate(-90 20.7 119.5)">10</text>
<text x="25.7" y="119.3" transform="rotate(-90 25.7 119.3)">11</text>
<text x="30.8" y="119.5" transform="rotate(-90 30.8 119.5)">12</text>
<text x="35.9" y="119.5" transform="rotate(-90 35.9 119.5)">13</text>
<text x="41" y="119.5" transform="rotate(-90 41 119.5)">14</text>
<text x="46.1" y="119.5" transform="rotate(-90 46.1 119.5)">15</text>
<text x="51.1" y="119.5" transform="rotate(-90 51.1 119.5)">16</text>
<text x="61.3" y="118.3" transform="rotate(-90 61.3 118.3)">9</text>
<text x="66.4" y="119.5" transform="rotate(-90 66.4 119.5)">10</text>
<text x="71.5" y="119.3" transform="rotate(-90 71.5 119.3)">11</text>
<text x="76.5" y="119.5" transform="rotate(-90 76.5 119.5)">12</text>
<text x="81.6" y="119.5" transform="rotate(-90 81.6 119.5)">13</text>
<text x="86.7" y="119.5" transform="rotate(-90 86.7 119.5)">14</text>
<text x="91.8" y="119.5" transform="rotate(-90 91.8 119.5)">15</text>
<text x="96.9" y="119.5" transform="rotate(-90 96.9 119.5)">16</text>
<text x="205.4" y="144.4">0</text>
<text x="205.4" y="146.9">1</text>
<text x="205.4" y="149.4">2</text>
<text x="211.3" y="145.5">0</text>
<text x="211.3" y="148">1</text>
<text x="222.1" y="145.5">46</text>
<text x="222.1" y="148">45</text>
<text x="229.1" y="144.4">46</text>
<text x="229.1" y="146.9">45</text>
<text x="229.1" y="149.4">44</text>
<text x="205.4" y="152">3</text>
<text x="205.4" y="154.5">4</text>
<text x="211.3" y="150.5">2</text>
<text x="211.3" y="153.1">3</text>
<text x="211.3" y="155.6">4</text>
<text x="222.1" y="150.5">44</text>
<text x="222.1" y="153.1">43</text>
<text x="222.1" y="155.6">42</text>
<text x="229.1" y="152">43</text>
<text x="229.1" y="154.5">42</text>
<text x="66.4" y="157.1" transform="rotate(-90 66.4 157.1)">16</text>
<text x="71.5" y="157.1" transform="rotate(-90 71.5 157.1)">15</text>
<text x="76.5" y="157.1" transform="rotate(-90 76.5 157.1)">14</text>
<text x="81.6" y="157.1" transform="rotate(-90 81.6 157.1)">13</text>
<text x="86.7" y="157.1" transform="rotate(-90 86.7 157.1)">12</text>
<text x="91.8" y="157.1" transform="rotate(-90 91.8 157.1)">11</text>
<text x="96.9" y="157.1" transform="rotate(-90 96.9 157.1)">10</text>
<text x="101.9" y="157.1" transform="rotate(-90 101.9 157.1)">9</text>
<text x="205.4" y="157.1">5</text>
<text x="205.4" y="159.6">6</text>
<text x="211.3" y="158.2">5</text>
<text x="211.3" y="160.7">6</text>
<text x="222.1" y="158.2">41</text>
<text x="222.1" y="160.7">40</text>
<text x="229.1" y="157.1">41</text>
<text x="229.1" y="159.6">40</text>
<text x="294.9" y="157.6" transform="rotate(-90 294.9 157.6)">GND</text>
<text x="297.5" y="157.6" transform="rotate(-90 297.5 157.6)">VCC</text>
<text x="300" y="157.6" transform="rotate(-90 300 157.6)">SCL</text>
<text x="302.6" y="157.6" transform="rotate(-90 302.6 157.6)">SDA</text>
<text x="305.1" y="157.6" transform="rotate(-90 305.1 157.6)">RES</text>
<text x="307.6" y="157.6" transform="rotate(-90 307.6 157.6)">DC</text>
<text x="310.2" y="157.6" transform="rotate(-90 310.2 157.6)">BLK</text>
<text x="204.3" y="164.7">10</text>
<text x="204.4" y="167.2">11</text>
<text x="205.4" y="162.1">7</text>
<text x="211.3" y="163.2">7</text>
<text x="211.3" y="165.8">10</text>
<text x="222.1" y="163.2">39</text>
<text x="222.1" y="165.8">38</text>
<text x="229.1" y="162.1">39</text>
<text x="229.1" y="164.7">38</text>
<text x="229.1" y="167.2">37</text>
<text x="296" y="167" transform="rotate(-90 296 167)">GND</text>
<text x="298.6" y="166.7" transform="rotate(-90 298.6 166.7)">VCC</text>
<text x="301.1" y="166.4" transform="rotate(-90 301.1 166.4)">SCL</text>
<text x="303.7" y="166.6" transform="rotate(-90 303.7 166.6)">SDA</text>
<text x="306.2" y="166.6" transform="rotate(-90 306.2 166.6)">RES</text>
<text x="308.7" y="165.3" transform="rotate(-90 308.7 165.3)">DC</text>
<text x="311.3" y="166.2" transform="rotate(-90 311.3 166.2)">BLK</text>
<text x="66.4" y="169.1" transform="rotate(-90 66.4 169.1)">1</text>
<text x="71.5" y="169.1" transform="rotate(-90 71.5 169.1)">2</text>
<text x="76.5" y="169.1" transform="rotate(-90 76.5 169.1)">3</text>
<text x="81.6" y="169.1" transform="rotate(-90 81.6 169.1)">4</text>
<text x="86.7" y="169.1" transform="rotate(-90 86.7 169.1)">5</text>
<text x="91.8" y="169.1" transform="rotate(-90 91.8 169.1)">6</text>
<text x="96.9" y="169.1" transform="rotate(-90 96.9 169.1)">7</text>
<text x="101.9" y="169.1" transform="rotate(-90 101.9 169.1)">8</text>
<text x="204.3" y="169.8">12</text>
<text x="204.3" y="172.3">13</text>
<text x="211.3" y="168.3">11</text>
<text x="211.3" y="170.9">12</text>
<text x="211.3" y="173.4">13</text>
<text x="222.1" y="168.3">37</text>
<text x="222.1" y="170.9">36</text>
<text x="222.1" y="173.4">35</text>
<text x="229.1" y="169.8">36</text>
<text x="229.1" y="172.3">35</text>
<text x="204.3" y="174.8">14</text>
<text x="204.3" y="177.3">15</text>
<text x="204.3" y="179.9">16</text>
<text x="211.3" y="175.9">14</text>
<text x="211.3" y="178.5">15</text>
<text x="222.1" y="175.9">34</text>
<text x="222.1" y="178.5">33</text>
<text x="229.1" y="174.8">34</text>
<text x="229.1" y="177.3">33</text>
<text x="229.1" y="179.9">26</text>
<text x="204.3" y="182.4">17</text>
<text x="205.4" y="185">8</text>
<text x="211.3" y="181">16</text>
<text x="211.3" y="183.6">17</text>
<text x="222.1" y="181">26</text>
<text x="222.1" y="183.6">21</text>
<text x="229.1" y="182.4">21</text>
<text x="229.1" y="185">18</text>
<text x="363.5" y="183" transform="rotate(-90 363.5 183)">1</text>
<text x="202.9" y="190">3V3</text>
<text x="205.4" y="187.5">9</text>
<text x="211.3" y="186.1">8</text>
<text x="211.3" y="188.6">9</text>
<text x="211.3" y="191.2">3V3</text>
<text x="218.6" y="191.2">GND2</text>
<text x="221.9" y="188.6">5V</text>
<text x="222.1" y="186.1">18</text>
<text x="229.1" y="187.5">5V</text>
<text x="229.1" y="190">GND2</text>
<text x="200.7" y="192.6">GND1</text>
<text x="211.3" y="193.7">GND1 GND3</text>
<text x="229.1" y="192.6">GND3</text>
<text x="260.7" y="197.7">1</text>
<text x="260.7" y="192.6">2</text>
<text x="260.7" y="195.1">3</text>
<text x="363.5" y="199" transform="rotate(-90 363.5 199)">2</text>
<text x="213" y="243.4">1</text>
<text x="229.1" y="243.4">3</text>
<text x="246" y="243.4">1</text>
<text x="262" y="243.4">3</text>
<text x="279.1" y="243.4">1</text>
<text x="295.1" y="243.4">3</text>
<text x="312.1" y="243.4">1</text>
<text x="328.1" y="243.4">3</text>
<text x="345.1" y="243.4">1</text>
<text x="361.1" y="243.4">3</text>
<text x="378.1" y="243.4">1</text>
<text x="394.1" y="243.4">3</text>
<text x="213" y="253.5">2</text>
<text x="229.1" y="253.5">4</text>
<text x="246" y="253.5">2</text>
<text x="262" y="253.5">4</text>
<text x="279.1" y="253.5">2</text>
<text x="295.1" y="253.5">4</text>
<text x="312.1" y="253.5">2</text>
<text x="328.1" y="253.5">4</text>
<text x="345.1" y="253.5">2</text>
<text x="361.1" y="253.5">4</text>
<text x="378.1" y="253.5">2</text>
<text x="394.1" y="253.5">4</text>
</g>
<text font-size="2" fill="#c90d0c" x="89.6" y="279.3">MINI PROTOBOARD 170</text>
<g font-size="1.8" fill="#c90d0c">
<text x="37.5" y="63.1">a</text>
<text x="37.5" y="65.7">b</text>
<text x="49.3" y="63.1">f</text>
<text x="49.3" y="65.3">g</text>
<text x="80.6" y="63.1">a</text>
<text x="80.6" y="65.7">b</text>
<text x="92.5" y="63.1">f</text>
<text x="92.5" y="65.3">g</text>
<text x="37.5" y="68.1">c</text>
<text x="37.5" y="70.7">d</text>
<text x="49.3" y="68.1">P</text>
<text x="49.3" y="70.7">A</text>
<text x="80.6" y="68.1">c</text>
<text x="80.6" y="70.7">d</text>
<text x="92.5" y="68.1">P</text>
<text x="92.5" y="70.7">A</text>
<text x="37.5" y="73.3">e</text>
<text x="49.3" y="73.3">A</text>
<text x="80.6" y="73.3">e</text>
<text x="92.5" y="73.3">A</text>
</g>
</svg>
